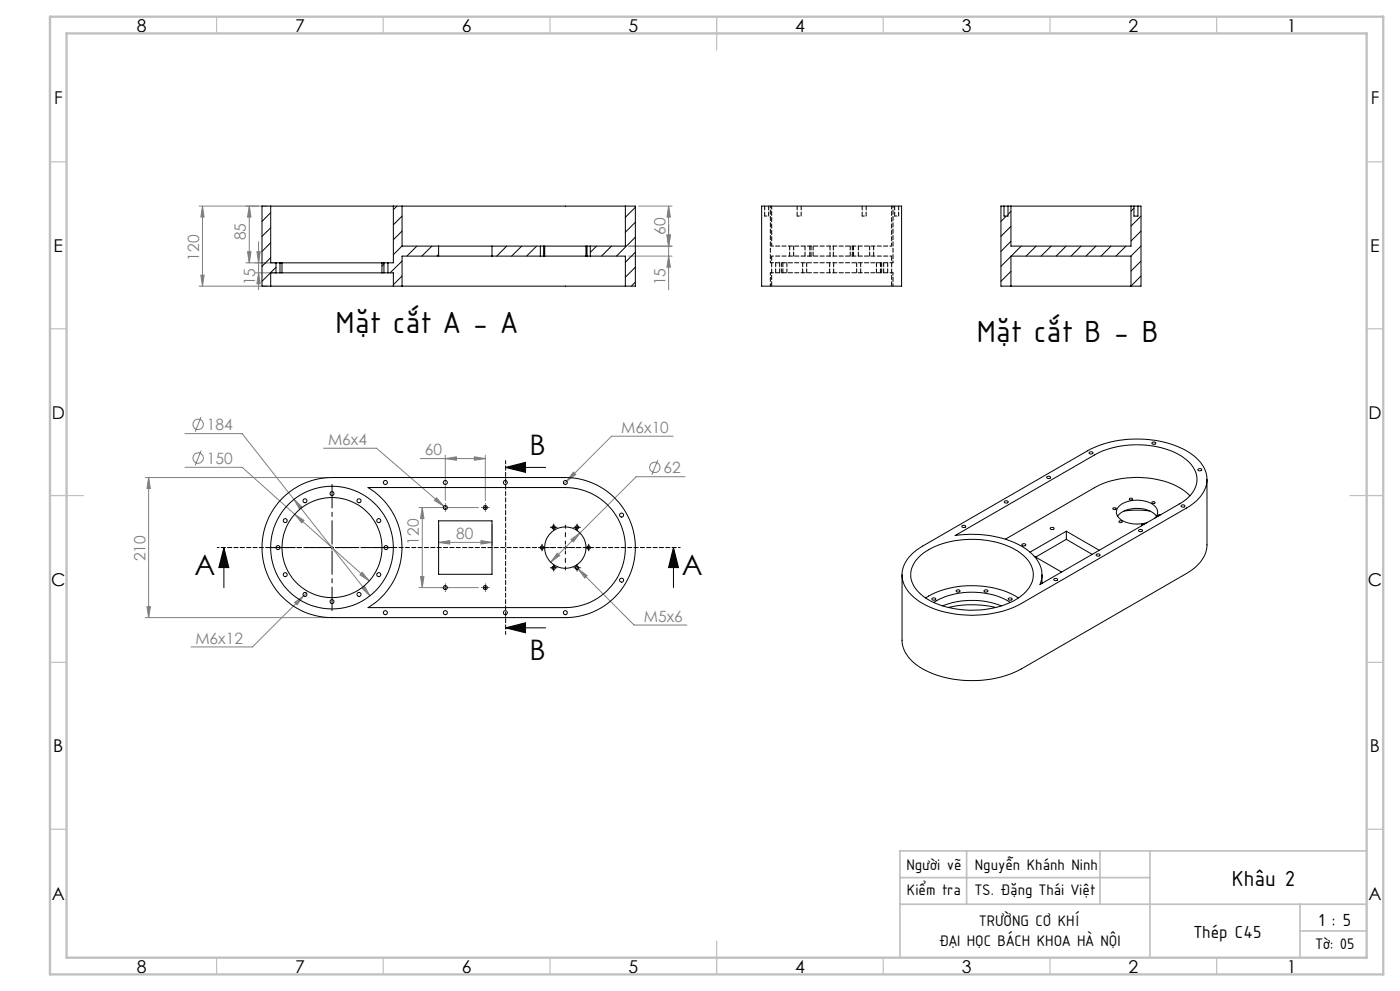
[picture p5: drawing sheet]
<svg xmlns="http://www.w3.org/2000/svg" width="420mm" height="297mm" viewBox="0 0 420 297" stroke-linecap="round" stroke-linejoin="round" font-family="sans-serif">
<g fill="none" stroke="#808080" stroke-width=".3">
<path d="M59.8 61.8h20.4M60.7 61.8l.5 3.2h-.9zM60.7 61.8v24M74.3 75.5h1l-.5 3.3zM74.8 61.8l.5 3.2h-1zM74.8 61.8v17M77.1 75.5h1l-.5 3.3zM77.6 72.4v14.5M83 78.8h-9.2M188.6 73.8h13M188.6 76.8h13M191.6 61.8h10"/>
<path d="M200.1 70.4h1l-.5 3.4zM200.6 76.8l.5 3.3h-1zM200.6 61.8v25.1M200.6 61.8l.5 3.2h-1zM59.8 85.8h20.4M60.3 82.5h.9l-.5 3.3zM76.6 81.8h6.4M77.6 81.8l.5 3.3h-1zM55.5 130h17.1l38.4 48.6M60.3 125l-1.7 4.4M60.3 135l-1.7 4.5M97.1 134.3h15.9l20.1 17.4"/>
<path d="M126.1 137.4h19.5M133.6 136.4v13.6M133.6 137.4l3.3-.5v1zM142.3 136.9l3.3 .5-3.3 .5zM145.6 136.4v13.6M197.3 137.9l-1.8 4.4M202 130.7h-18.5l-13.5 13.5M43.6 143.1h55M44.6 143.1v42M44.6 143.1l.5 3.3h-1zM55.5 140h17.1l38.2 34.1M88.2 149.7l2.4 2.2-.7 .7z"/>
<path d="M88.4 154.1l2.8 1.9-.7 .7zM125.7 152.1h17.8M126.7 152.1v24M126.7 152.1l.5 3.3h-1zM131 149.2l2.1 2.5-2.8-1.7zM131.6 157.1v6.4M147.6 157.1v6.4M170 144.2l-.8 .8M172 141.5l.7 .7-2.7 2zM174 159.7l-8.8 8.8M205.5 142.9h-14.6l-16.9 16.8M91.9 177.7l-16.2 16.2h-18.4"/>
<path d="M108.5 176.3l.9-.7 1.6 3zM108.7 171.5l2.1 2.6-2.8-1.8zM125.7 176.1h17.8M126.2 172.8h1l-.5 3.3zM131.6 162.6l3.3-.6v1.1zM131.6 162.6h16M144.3 162l3.3 .6-3.3 .5zM167.2 165.8l.7 .7-2.7 2zM171.3 161.7l2.7-2-2 2.7zM172.8 169.8l.7 .7M173.5 170.5l16.7 16.8h15.9M173.5 170.5l2.6 2-.7 .7z"/>
<path d="M43.6 185.1h55M44.1 181.8h1l-.5 3.3zM88.4 180.5l2.7-1.9-2 2.7z"/>
<circle cx="59.4" cy="127.2" r="1.56"/>
<circle cx="59.4" cy="137.3" r="1.56"/>
<circle cx="196.5" cy="140.1" r="1.55"/>
</g>
<g fill="none" stroke="#000" stroke-width=".3">
<path d="M133.1 152.1h1M133.6 151.6v1M145.1 152.1h1M145.6 151.6v1M151.7 140.1l6-1.5v3zM151.7 140.1h12M165.6 158h1M166.1 157.5v1.1M172.6 158h1M173.1 157.5v1.1M67.2 164.1l1.5 6h-3zM67.2 164.1v12"/>
<path d="M99.1 164.1h1M99.6 163.6v1M133.1 176.1h1M133.6 175.6v1M145.1 176.1h1M145.6 175.6v1M162.1 164.1h1M162.6 163.6v1M165.6 170.2h1M166.1 169.7v1M169.1 164.1h1M169.6 163.6v1"/>
<path d="M172.6 170.2h1M173.1 169.7v1M176.1 164.1h1M176.6 163.6v1M202 164.1l1.6 6h-3zM202 164.1v12M151.7 188.2l6-1.5v2.9zM151.7 188.2h12"/>
</g>
<path d="M168.6 164.1h-5.7M169.6 163.1v-5.7M169.6 165.1v5.7M170.6 164.1h5.7" fill="none" stroke="#000" stroke-width=".3" stroke-dasharray="15.2 1.3 1.3 1.3" stroke-dashoffset="14.3"/>
<path d="M98.6 164.1h-17.9M99.6 163.1v-17.9M99.6 165.1v17.9M100.6 164.1h17.9" fill="none" stroke="#000" stroke-width=".3" stroke-dasharray="15.2 1.3 1.3 1.3" stroke-dashoffset="8.2"/>
<g fill="none" stroke="#000" stroke-width=".3" stroke-dasharray="15.2 1.3 1.3 1.3">
<path d="M132.6 152.1h-.1M133.6 151.1v-.1M133.6 153.1v.1M134.6 152.1h.1M144.6 152.1h-.1M145.6 151.1v-.1M145.6 153.1v.1M146.6 152.1h.1M165.6 158h-.5M166.1 157.5v-.5M166.1 158.5v.5M166.6 158h.5"/>
<path d="M172.6 158h-.5M173.1 157.5v-.5M173.1 158.5v.5M173.6 158h.5M132.6 176.1h-.1M133.6 175.1v-.1M133.6 177.1v.1M134.6 176.1h.1M144.6 176.1h-.1M145.6 175.1v-.1M145.6 177.1v.1M146.6 176.1h.1"/>
<path d="M162.1 164.1h-.5M162.6 163.6v-.5M162.6 164.6v.5M163.1 164.1h.5M165.6 170.2h-.5M166.1 169.7v-.5M166.1 170.7v.5M166.6 170.2h.5M172.6 170.2h-.5M173.1 169.7v-.5M173.1 170.7v.5M173.6 170.2h.5"/>
<path d="M176.1 164.1h-.5M176.6 163.6v-.5M176.6 164.6v.5M177.1 164.1h.5"/>
</g>
<path d="M204.1 164.1h-138.9" fill="none" stroke="#000" stroke-width=".3" stroke-dasharray="1.3 .6" stroke-dashoffset=".7"/>
<path d="M151.7 138.1v52" fill="none" stroke="#000" stroke-width=".3" stroke-dasharray="1.3 .6" stroke-dashoffset=".3"/>
<g fill="none" stroke="#c0c0c0" stroke-width=".35">
<path d="M65 5v5M115 5v5M165 5v5M215 5v10M265 5v5M315 5v5M365 5v5M15 48.5h5M410 48.5h5M15 98.5h5M410 98.5h5M15 148.5h10"/>
<path d="M405 148.5h10M15 198.5h5M410 198.5h5M15 248.5h5M410 248.5h5M65 287v5M115 287v5M165 287v5M215 282v10M265 287v5M315 287v5M365 287v5"/>
</g>
<path d="M290 255v16M330 255v16M345 255v32M410 255h-140v32M270 263h75M270 271h140M390 271v16M390 279h20" fill="none" stroke="#c0c0c0" stroke-width=".5"/>
<path d="M15 5h400v287h-400zM20 10h390v277h-390z" fill="none" stroke="#c0c0c0" stroke-width=".7"/>
<g fill="#000">
<path d="M151.7 140.1l6-1.5v3zM151.7 188.2l6-1.5v2.9z"/>
<path d="M202 164.1l1.6 6h-3zM67.2 164.1l1.5 6h-3z"/>
</g>
<g fill="#808080">
<path d="M74.3 75.5h1l-.5 3.3zM74.8 61.8l.5 3.2h-1zM200.1 70.4h1l-.5 3.4zM200.6 61.8l.5 3.2h-1z"/>
<path d="M60.7 61.8l.5 3.2h-.9zM60.3 82.5h.9l-.5 3.3zM77.1 75.5h1l-.5 3.3zM77.6 81.8l.5 3.3h-1zM200.1 70.4h1l-.5 3.4zM200.6 76.8l.5 3.3h-1z"/>
<path d="M144.3 162l3.3 .6-3.3 .5zM131.6 162.6l3.3-.6v1.1z"/>
<path d="M108.5 176.3l2.5 2.3-1.6-3zM88.2 149.7l1.7 2.9 .7-.7zM108.7 171.5l-.7 .8 2.8 1.8zM88.4 154.1l2.1 2.6 .7-.7zM131 149.2l-.7 .8 2.8 1.7zM133.6 137.4l3.3-.5v1zM142.3 136.9l3.3 .5-3.3 .5zM167.2 165.8l-2 2.7 2.7-2zM171.3 161.7l.7 .7 2-2.7zM88.4 180.5l.7 .8 2-2.7zM173.5 170.5l1.9 2.7 .7-.7zM172 141.5l-2 2.7 2.7-2z"/>
<path d="M44.6 143.1l.5 3.3h-1zM44.1 181.8h1l-.5 3.3zM126.7 152.1l.5 3.3h-1zM126.2 172.8h1l-.5 3.3z"/>
</g>
<g fill="none" stroke="#000" stroke-width=".3">
<path d="M78.7 61.8l-.1 .1M81.2 61.8h36.8M81.2 61.8h-2.6v24h2.6M81.2 61.8v17h1.6M81.2 63.7l-2.6 2.7M81.2 68.3l-2.6 2.5M81.2 72.7l-2.6 2.6M81.2 77.2l-2.6 2.6M82.8 78.8h1.2M82.8 78.8v3M84 78.8h.6M84 78.8v3"/>
<path d="M84.1 78.8l-.1 .1M84.6 78.8h30M84.6 78.8v3M114.6 78.8h.6M114.6 78.8v3M115.2 78.8h1.2M115.2 78.8v3M115.2 79.2l-.6 .6M116.4 78.8v3M118 61.8h69.6M118 61.8v17h-1.6M119.1 61.8l-1.1 1.1"/>
<path d="M120.6 73.8h41.5M120.6 61.8v12M120.6 73.7l-2.6 2.6M120.6 64.8l-2.6 2.6M120.6 69.2l-2.6 2.7M120.6 78.2l-3.5 3.6M125.1 73.8l-3 3M129.6 73.8l-3.1 3M131.6 73.8v3M131.6 76.2l-.5 .6M147.6 73.8v3M152 73.8l-3 3"/>
<path d="M156.5 73.8l-3 3M161 73.8l-3 3M162.1 73.8h1M162.1 76.8h1M162.1 76.8h-41.5v9M162.1 73.8v3M163.1 76.8h.3M163.1 73.8h.3M163.1 73.8v3M163.4 73.8h12.4M163.4 76.8h12.4M163.4 73.8v3"/>
<path d="M163.4 75.8l-.3 .4M175.8 76.8h.3M175.8 73.8h.3M175.8 73.8v3M176.1 73.8h1M176.1 76.8h1M176.1 73.8v3M176.1 76.6l-.1 .2M177.1 76.8h10.5v9M177.1 73.8v3M179 73.8l-1.9 1.8M183.4 73.8l-3 3"/>
<path d="M187.6 61.8v12h-10.5M187.6 61.8h3v24h-3M190.6 62.1l-3 3M190.6 66.6l-3 3M190.6 71.1l-5.7 5.7M190.6 75.6l-3 3M228.5 61.8h42v24h-42zM300.4 61.8l-.1 .1M301.2 61.8h1.2M301.2 61.8h-.9v24h3M301.2 61.8v3h1.2v-3M301.9 64.8l-1.6 1.6"/>
<path d="M302.4 61.8h.9M303.3 61.8h36M303.3 61.8v12h36v-12M303.3 63.4l-.9 .9M303.3 67.8l-3 3M303.3 72.3l-3 3M303.3 76.8l-3 3M306.4 73.8l-3 3M310.8 73.8l-3 3M315.3 73.8l-3 3M319.8 73.8l-3 3M324.3 73.8l-3 3"/>
<path d="M328.8 73.8l-3 3M333.3 73.8l-3 3M337.8 73.8l-3 3M339.3 76.8h-36v9M339.3 61.8h.9M339.3 76.8v9M340.2 61.8h1.2M340.2 61.8v3h1.2v-3M340.2 62.4l-.9 .9M341.4 61.8h.9v24h-3M342.3 64.8l-3 3M342.3 69.2l-3 3"/>
<path d="M342.3 73.7l-3 3.1M342.3 78.2l-3 3M81.2 85.8h36.8M82.8 81.8h1.2M82.8 81.8h-1.6v4M82.8 80.1l-4.2 4.2M84 81.8h.6M84.6 81.8h30M114.6 81.8h.6M115.2 81.8h1.2M116.4 81.8h1.6v4M118 85.8h69.6"/>
<path d="M120.6 82.7l-2.6 2.6M190.6 80.1l-3 3M190.6 84.6l-1.2 1.2M303.3 85.8h36M303.3 81.3l-3 3M342.3 82.7l-3 3M326.8 135.6a.62 .62 0 0 1 .6-.2 .62 .62 0 0 1 .5 .5 .62 .62 0 0 1-.7 .2 .62 .62 0 0 1-.4-.5zM345.7 132.6a.49 .49 0 0 1 .7-.2 .49 .49 0 0 1 .2 .7 .49 .49 0 0 1-.7 .1 .49 .49 0 0 1-.2-.6zM84.3 149.7a21 21 0 0 1 15.3-6.6h70a21 21 0 0 1 21 21 21 21 0 0 1-21 21h-70a21 21 0 0 1-19.3-12.7 21 21 0 0 1 4-22.7zM110.4 146.1h59.2a18 18 0 0 1 18 18 18 18 0 0 1-18 18h-59.2a21 21 0 0 0 0-36zM131.6 156.1h16v16h-16zM288.6 157.6a.63 .63 0 0 1 .6-.2 .63 .63 0 0 1 .5 .5 .61 .61 0 0 1-.7 .2 .61 .61 0 0 1-.4-.5z"/>
<path d="M301.3 150.3a.53 .53 0 0 1 .7-.3 .53 .53 0 0 1 .3 .7 .58 .58 0 0 1-.6 .1 .58 .58 0 0 1-.4-.5zM314.1 142.8a.49 .49 0 0 1 .7-.1 .49 .49 0 0 1 .2 .6 .5 .5 0 0 1-.6 .1 .5 .5 0 0 1-.3-.6zM315.1 158.3a.51 .51 0 0 1 .7-.3 .51 .51 0 0 1 .3 .6 .56 .56 0 0 1-.6 .2 .56 .56 0 0 1-.4-.5zM319.9 159.2l-10.9 6.3M319.9 159.2l9.9 5.7M319.9 159.2v2.4M333.9 152.3a.51 .51 0 0 1 .5-.2 .51 .51 0 0 1 .4 .4 .5 .5 0 0 1-.5 .2 .5 .5 0 0 1-.4-.4zM335.3 154.7a7.8 7.8 0 0 1 7.8-2.2 5.9 5.9 0 0 1 3.8 2.2M335.7 156.2a.44 .44 0 0 1 .6-.2 .44 .44 0 0 1 .2 .6h-.7zM337.3 153.1l3.2-.2 4.4 .2M338.8 149.5a.44 .44 0 0 1 .6-.2 .44 .44 0 0 1 .3 .5l-.6 .1zM341.6 158.9a.51 .51 0 0 1 .7-.3 .51 .51 0 0 1 .3 .6 .55 .55 0 0 1-.6 .2 .55 .55 0 0 1-.4-.5z"/>
<path d="M343.2 157.2h-.7v.4M345.6 150.5a.44 .44 0 0 1 .5-.2 .44 .44 0 0 1 .3 .5h-.7zM346.5 155.3a2.61 2.61 0 0 0-1.1-4.4 8.8 8.8 0 0 0-10 1.1 2.72 2.72 0 0 0 1.7 4.2 9.9 9.9 0 0 0 7.1 .4M348.2 154.3a.42 .42 0 0 0-.6-.1 .42 .42 0 0 0-.1 .5M354.3 151.5a.53 .53 0 0 1 .7-.3 .53 .53 0 0 1 .3 .7 .58 .58 0 0 1-.6 .1 .58 .58 0 0 1-.4-.5zM357 148.6a22.4 22.4 0 0 0-16.5-5.5 26.3 26.3 0 0 0-12.1 3.1l-26.8 15.4M359.4 140.6a.6 .6 0 0 1 .6-.2 .6 .6 0 0 1 .5 .5 .6 .6 0 0 1-.7 .2 .6 .6 0 0 1-.4-.5zM362.1 143.7v19.6a10.5 10.5 0 0 1-6.1 8.6l-49.5 28.5a32.6 32.6 0 0 1-30.6-.5 10.2 10.2 0 0 1-5.3-8v-19.6M273.7 165.9l3.1-2.2 49.4-28.6a32.6 32.6 0 0 1 30.6 .5 9.3 9.3 0 0 1 5.1 9.8 11.4 11.4 0 0 1-5.9 6.9l-49.5 28.5a32.5 32.5 0 0 1-30.6-.5 9.6 9.6 0 0 1-5.2-9.1 9.3 9.3 0 0 1 3-5.3zM275.8 166.8a24.1 24.1 0 0 1 17.4-5.1 22.1 22.1 0 0 1 14.6 5.5 7.1 7.1 0 0 1-1.3 11.3 26 26 0 0 1-19.3 4.1 17.9 17.9 0 0 1-13-6.8 6.9 6.9 0 0 1 1.6-9zM277.7 179.2a28.2 28.2 0 0 1 27.8 0M279.7 179.3a.49 .49 0 0 1 .7-.2 .49 .49 0 0 1 .2 .7 .49 .49 0 0 1-.7 .1 .49 .49 0 0 1-.2-.6z"/>
<path d="M286.5 160.5l41.9-24.2a28 28 0 0 1 26.2 .5 8.2 8.2 0 0 1 4.4 7.9 9.6 9.6 0 0 1-5.2 6.3l-41.8 24.2a8.1 8.1 0 0 0-2.8-9.6 28.3 28.3 0 0 0-20.2-5.4zM286.9 176.9a.63 .63 0 0 1 .6-.1 .63 .63 0 0 1 .5 .5 .62 .62 0 0 1-.7 .2 .62 .62 0 0 1-.4-.6zM295.2 176.9a.62 .62 0 0 1 .7-.1 .62 .62 0 0 1 .4 .5 .62 .62 0 0 1-.6 .2 .62 .62 0 0 1-.5-.6zM302.5 179.4a.53 .53 0 0 1 .7-.3 .53 .53 0 0 1 .3 .7 .58 .58 0 0 1-.6 .1 .58 .58 0 0 1-.4-.5zM306.6 163.1a.54 .54 0 0 1 .7-.3 .54 .54 0 0 1 .3 .7 .58 .58 0 0 1-.6 .2 .58 .58 0 0 1-.4-.6zM310.3 166.7l8.2 4.7M312.6 172.3v2.5M316.2 173.5a.54 .54 0 0 1 .6-.2 .54 .54 0 0 1 .3 .7 .58 .58 0 0 1-.6 .1 .58 .58 0 0 1-.3-.6zM319.9 161.6l-9.2 5.4M319.9 161.6l7.8 4.6M328.9 166.2a.63 .63 0 0 1 .6-.2 .63 .63 0 0 1 .5 .5 .61 .61 0 0 1-.7 .2 .61 .61 0 0 1-.4-.5zM280.1 180.5a22.9 22.9 0 0 1 23 0"/>
<path d="M282.8 181.6a24.5 24.5 0 0 1 17.6 0M284.5 182.1a31.4 31.4 0 0 1 14.2 0"/>
<circle cx="85.6" cy="156" r=".6"/>
<circle cx="91.5" cy="150.1" r=".59"/>
<circle cx="99.6" cy="147.9" r=".6"/>
<circle cx="107.7" cy="150.1" r=".6"/>
<circle cx="113.6" cy="156" r=".61"/>
<circle cx="115.6" cy="144.6" r=".6"/>
<circle cx="133.6" cy="152.1" r=".6"/>
<circle cx="133.6" cy="144.6" r=".6"/>
<circle cx="145.6" cy="152.1" r=".6"/>
<circle cx="151.6" cy="144.6" r=".59"/>
<circle cx="166.1" cy="158.1" r=".51"/>
<circle cx="169.6" cy="144.6" r=".59"/>
<circle cx="173.1" cy="158.1" r=".51"/>
<circle cx="186.5" cy="154.4" r=".61"/>
<circle cx="83.4" cy="164.1" r=".6"/>
<circle cx="85.6" cy="172.2" r=".6"/>
<circle cx="91.5" cy="178.1" r=".6"/>
<circle cx="99.6" cy="164.1" r="15"/>
<circle cx="99.6" cy="164.1" r="18.4"/>
<circle cx="107.7" cy="178.1" r=".61"/>
<circle cx="113.6" cy="172.2" r=".61"/>
<circle cx="115.8" cy="164.1" r=".59"/>
<circle cx="133.6" cy="176.1" r=".61"/>
<circle cx="145.6" cy="176.1" r=".61"/>
<circle cx="162.6" cy="164.1" r=".5"/>
<circle cx="166.1" cy="170.2" r=".5"/>
<circle cx="169.6" cy="164.1" r="6.2"/>
<circle cx="173.1" cy="170.2" r=".5"/>
<circle cx="176.6" cy="164.1" r=".5"/>
<circle cx="186.5" cy="173.9" r=".61"/>
<circle cx="99.6" cy="180.3" r=".59"/>
<circle cx="115.6" cy="183.6" r=".61"/>
<circle cx="133.6" cy="183.6" r=".61"/>
<circle cx="151.6" cy="183.6" r=".6"/>
<circle cx="169.6" cy="183.6" r=".6"/>
</g>
<path d="M231.5 73.7v-12M267.5 73.7v-12M267.9 78.7h-36.8M231.1 81.7h36.8" fill="none" stroke="#000" stroke-width=".3" stroke-dasharray="1.3 .6" stroke-dashoffset=".3"/>
<path d="M231.1 61.7v17M231.5 76.7h36M267.5 73.7h-36M267.9 78.7v-17" fill="none" stroke="#000" stroke-width=".3" stroke-dasharray="1.3 .6" stroke-dashoffset=".7"/>
<path d="M231.5 85.7v-9M267.5 85.7v-9" fill="none" stroke="#000" stroke-width=".3" stroke-dasharray="1.3 .6" stroke-dashoffset="-.1"/>
<path d="M229.4 64.7h1.2M239.2 64.7h1.2M258.7 64.7h1.2M268.4 64.7h1.2" fill="none" stroke="#000" stroke-width=".3" stroke-dasharray="1.3 .6" stroke-dashoffset=".6"/>
<g fill="none" stroke="#000" stroke-width=".3" stroke-dasharray="1.3 .6" stroke-dashoffset=".1">
<path d="M229.4 61.7v3M230.6 64.7v-3M232.7 78.7v3M234.5 78.7v3M234.9 78.7v3M236.9 73.7v3M238.1 76.7v-3M239.2 61.7v3M240.4 64.7v-3M240.8 78.7v3M241.5 76.7v-3M242.9 73.7v3"/>
<path d="M243.3 73.7v3M243.9 76.7v-3M248.9 78.7v3M249 73.7v3M250 76.7v-3M255.1 73.7v3M255.7 76.7v-3M256.1 76.7v-3M257 78.7v3M257.5 76.7v-3M258.7 61.7v3M259.9 64.7v-3"/>
<path d="M260.9 73.7v3M262.1 76.7v-3M262.9 78.7v3M265.1 78.7v3M268.4 61.7v3M269.6 64.7v-3M233.9 81.7v-3M236.1 81.7v-3M242 81.7v-3M250.1 81.7v-3M258.2 81.7v-3M264.1 81.7v-3"/>
<path d="M264.5 81.7v-3M266.3 81.7v-3"/>
</g>
<path d="M231.1 81.7v4M267.9 85.7v-4" fill="none" stroke="#000" stroke-width=".3" stroke-dasharray="1.3 .6" stroke-dashoffset=".5"/>
<g font-size="9.9">
<text x="100.7" y="99.9">Mặt cắt A - A</text>
<text x="293" y="102.5">Mặt cắt B - B</text>
</g>
<g font-size="8.5">
<text x="158.8" y="136.3">B</text>
<text x="58.3" y="172.4">A</text>
<text x="204.6" y="172.4">A</text>
<text x="158.8" y="197.7">B</text>
</g>
<text font-size="7.1" x="369.5" y="265.4">Khâu 2</text>
<g font-size="5.6">
<text x="358.1" y="281">Thép C45</text>
<text x="395.6" y="277.5">1 : 5</text>
</g>
<g font-size="5.3">
<text x="41" y="9.5">8</text>
<text x="88.5" y="9.5">7</text>
<text x="138.5" y="9.5">6</text>
<text x="188.5" y="9.5">5</text>
<text x="238.5" y="9.5">4</text>
<text x="288.5" y="9.5">3</text>
<text x="338.5" y="9.5">2</text>
<text x="386" y="9.5">1</text>
<text x="16.2" y="31.2">F</text>
<text x="411.2" y="31.2">F</text>
<text x="16.1" y="75.5">E</text>
<text x="411.1" y="75.5">E</text>
<text x="15.5" y="125.5">D</text>
<text x="410.5" y="125.5">D</text>
<text x="15.4" y="175.5">C</text>
<text x="410.4" y="175.5">C</text>
<text x="16" y="225.5">B</text>
<text x="411" y="225.5">B</text>
<text x="15.5" y="269.7">A</text>
<text x="410.5" y="269.7">A</text>
<text x="41" y="291.5">8</text>
<text x="88.5" y="291.5">7</text>
<text x="138.5" y="291.5">6</text>
<text x="188.5" y="291.5">5</text>
<text x="238.5" y="291.5">4</text>
<text x="288.5" y="291.5">3</text>
<text x="338.5" y="291.5">2</text>
<text x="386" y="291.5">1</text>
</g>
<g font-size="4.9">
<text x="271.9" y="260.7">Người vẽ</text>
<text x="292.4" y="260.7">Nguyễn Khánh Ninh</text>
<text x="272.1" y="268.2">Kiểm tra</text>
<text x="292.4" y="268.2">TS. Đặng Thái Việt</text>
<text x="293.8" y="277.5">TRƯỜNG CƠ KHÍ</text>
<text x="281.6" y="283.4">ĐẠI HỌC BÁCH KHOA HÀ NỘI</text>
<text x="394.6" y="284.5">Tờ: 05</text>
</g>
<g font-size="4.7" fill="#808080">
<text x="199.6" y="70.4" transform="rotate(-90 199.6 70.4)">60</text>
<text x="73.8" y="72" transform="rotate(-90 73.8 72)">85</text>
<text x="59.8" y="78.1" transform="rotate(-90 59.8 78.1)">120</text>
<text x="76.6" y="85.5" transform="rotate(-90 76.6 85.5)">15</text>
<text x="199.6" y="85.5" transform="rotate(-90 199.6 85.5)">15</text>
<text x="62" y="128.9">184</text>
<text x="186.4" y="129.7">M6x10</text>
<text x="98.4" y="133.3">M6x4</text>
<text x="127.4" y="136.4">60</text>
<text x="62" y="139">150</text>
<text x="199" y="141.8">62</text>
<text x="136.8" y="161.5">80</text>
<text x="125.7" y="163.2" transform="rotate(-90 125.7 163.2)">120</text>
<text x="43.6" y="168.2" transform="rotate(-90 43.6 168.2)">210</text>
<text x="193.1" y="186.3">M5x6</text>
<text x="58.6" y="192.9">M6x12</text>
</g>
</svg>
